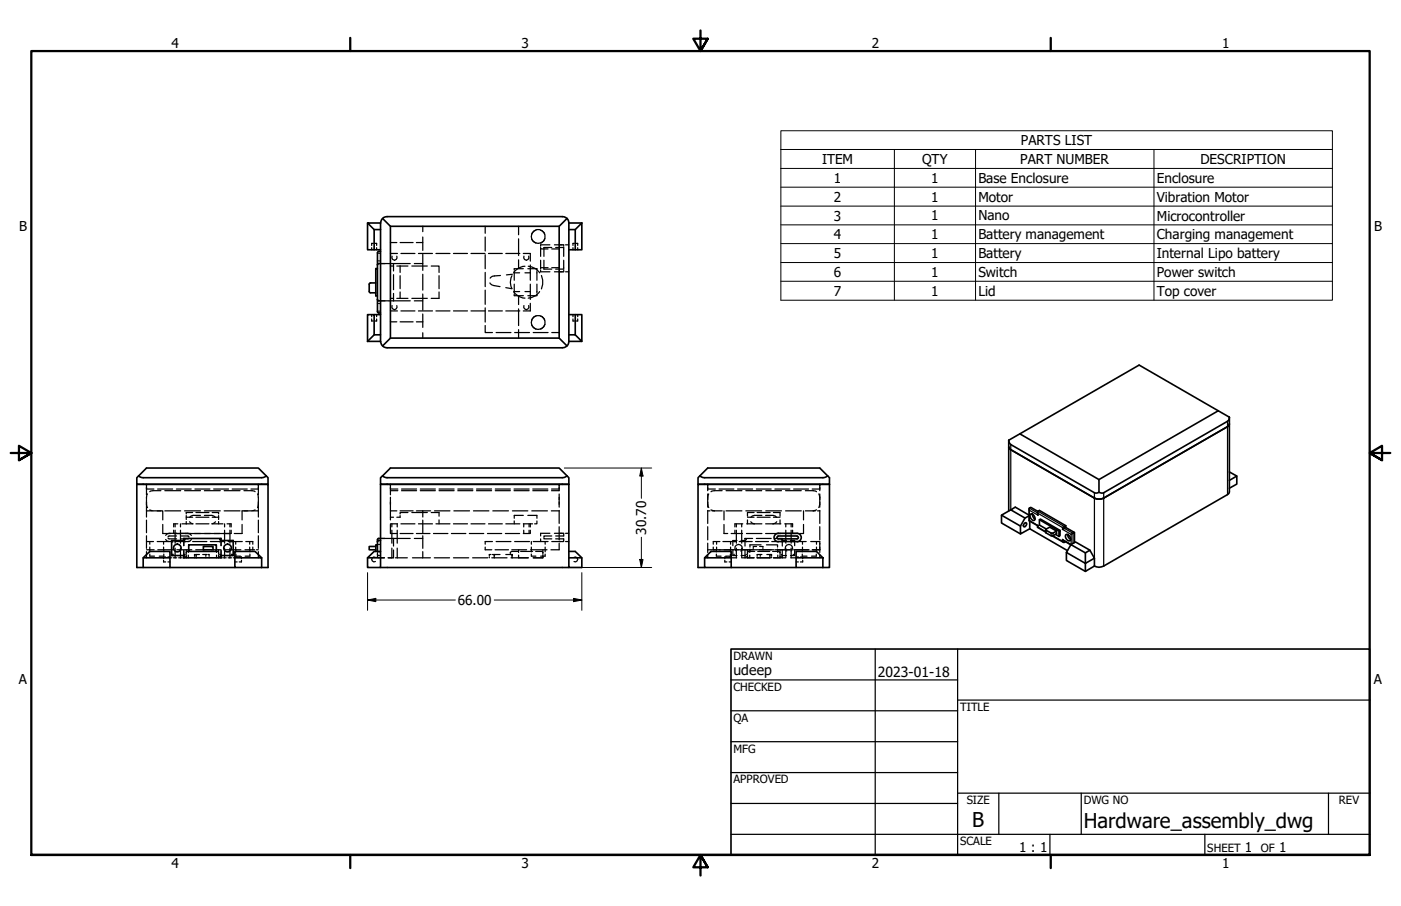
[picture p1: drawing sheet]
<svg xmlns="http://www.w3.org/2000/svg" width="432mm" height="279mm" viewBox="0 0 432 279" stroke-linecap="round" stroke-linejoin="round" font-family="sans-serif">
<!-- layer: Hidden (ANSI) -->
<g fill="none" stroke="#000" stroke-width=".38">
<path d="M114.6 76.4v.6M115.1 75.1h-.5v.6M115.6 75.1h.5v.6M116.1 76.4v.6M116.3 78.1h.3M117 78.1h.3M120.3 74.8h2M120.3 78.2h2.2M120.8 79v.6l.2 .4 .6 .3 .5-.3 .3-.4-.1-.6M123.3 74.8h4M123.6 78.2h4.3M129 78.2h4.3"/>
<path d="M130.3 73.1v1.7h-2M130.3 69.8v1.6M130.3 74.8v2.4M130.3 78.4v5M134.4 78.2h4.3M139.8 78.2h4.3M145.2 78.2h4.3M149.5 69.8v2.1M149.5 73.1v4.3M149.5 78.5v4.4M150.6 78.2h4.2M155.9 78.2h4.3"/>
<path d="M159.8 69.8v2.6M159.8 73.7v5.1M161.3 78.2h2.1v2.3M161.5 79l-.1 .6 .3 .4 .5 .3 .6-.3 .2-.4-.1-.6M163.8 73.6a2.19 2.19 0 0 0 2.1 1.5 2.19 2.19 0 0 0 2.1-1.5M163.9 72.3a2.08 2.08 0 0 1 2-1.6 2.08 2.08 0 0 1 2 1.6M165.2 70.9a2.14 2.14 0 0 0-1.4 2.1 2.14 2.14 0 0 0 1.4 2M166.6 71a2.1 2.1 0 0 1 1.4 2 2.1 2.1 0 0 1-1.4 2M166.6 76.3v.5h2.3M166.6 76.8v2.3M167.6 76.6v2.5M169.5 75.5h-2.9v.4"/>
<path d="M170.1 76.3l-2.5 .2M170.1 76.8h2.2M170.9 75.5h2.8v.4M171.3 76.3h2.4v2.8M174.3 75.5h1M176.6 76.4v.6M177 75.1h-.4v.6M177.5 75.1h.6v.6M178.1 76.4v.6M114.6 98.4v.6h.5M114.6 97v.7M116.1 98.4v.6h-.5"/>
<path d="M116.1 97v.7M116.3 93.6h.3M116.3 95.9h.3M116.3 80.5h.3M117 93.6h.3M117 95.9h.3M117 80.5h.3M117.3 92.8h9.1M117.3 81.3h9.1M120.3 99.3h2M120.3 82h1M120.3 92h1"/>
<path d="M120.3 95.9h2.2M120.8 94.2v.6l.2 .4 .6 .3 .5-.3 .3-.4-.1-.6M121.3 81.3v2.3M121.3 84.7v4.6M121.3 90.5v2.3M122.3 82h3.4M122.3 92h3.4M123.3 82v2M123.3 85v4M123.3 90v2M123.3 99.3h4M123.6 95.9h4.3"/>
<path d="M126.9 82h4.8M126.9 92h4.8M127.7 92.8h2.6M127.7 81.3h2.6M128.3 99.3h2M129 95.9h4.3M130.3 84.6v4.9M130.3 90.7v4.9M130.3 96.8v4.2M132.9 82h2.4v2M134.4 95.9h4.3M135.3 85v4"/>
<path d="M135.3 90v2h-2.4M139.8 95.9h4.3M145.2 95.9h4.3M149.5 84v4.4M149.5 89.5v4.4M149.5 94.9v4.4M150.6 95.9h4.2M151 87.2l.6 .7 2.5 .5M154.2 85l-2.5 .2-.6 .6M155.9 88.7l1.8 .3M155.9 95.9h4.3M157.8 85a4.2 4.2 0 0 0 0 4"/>
<path d="M157.9 84.6l-1.8 .2M158.3 89.9l1.5 1.5M158.5 87.6v2.8M158.5 83.7v2.7M158.5 90.7v.5h2.8M158.5 84.1h1.6M158.5 89.9h1.6M159.8 91.4l2 .5M159.8 82.7l-1.5 1.4M159.8 80.1v2.6M159.8 91.4v2.5M159.8 95.2v5.2"/>
<path d="M161.3 82.9h-2.8v.4M161.5 94.2l-.1 .6 .3 .4 .5 .3 .6-.3 .2-.4-.1-.6M161.8 82.1l-2 .6M161.8 84.1h1.6M161.8 89.9h1.6M162.7 82.9h2.8v.4M162.8 82.1a4.3 4.3 0 0 1 3.5 2M163.4 81.7v4.7M163.4 87.6v4.7M163.4 93.5v2.4h-2.1M163.9 98.8a2.08 2.08 0 0 1 2-1.5 2.08 2.08 0 0 1 2 1.5M165.2 97.4a2.19 2.19 0 0 0-1.4 2.1 2.19 2.19 0 0 0 1.4 2"/>
<path d="M165.5 83.7v2.7M165.5 87.6v2.8M165.5 90.7v.5h-2.8M166.3 89.9a4.3 4.3 0 0 1-3.5 2M166.6 97.5a2.11 2.11 0 0 1 1.4 2 2.11 2.11 0 0 1-1.4 2M166.6 80.3v2.7M166.6 83.4v.4h2.9M166.6 82.5h2.3M166.9 85l.4 1.4v1.3l-.4 1.4M167.6 80.3v2.4M167.6 82.8v.2h2.5M170.1 82.5h2.2"/>
<path d="M173.7 80.3v2.7h-2.4M173.7 83.4v.4h-2.8M174.3 83.8h1M176.6 98.4v.6h.4M176.6 97v.7M178.1 98.4v.6h-.6M178.1 97v.7M130.3 102.6v1.7M149.5 100.4v2.2h2.3M152.9 102.6h4.6M158.6 102.6h4.6M159.8 101.7v2.6"/>
<path d="M163.8 100.1a2.16 2.16 0 0 0 2.1 1.5 2.16 2.16 0 0 0 2.1-1.5M164.3 102.6h4.6M170.1 102.6h2.2M45.1 155.5l.4 1M45.1 150.8h2.3M45.1 149.4v3.2M45.1 154.2v3.3M45.5 152.3l-.4 1.8M46.2 157.2l.9 .3h2.5M46.8 157.5h-1.7v1.9M48.5 157.5h1.7v2.8M48.6 150.8h4.6"/>
<path d="M49.6 151.3h-2.5l-.9 .3M50.8 157.5h4.9M50.8 151.3h4.9M54.4 150.8h4.5M56.9 157.5h4.9M56.9 151.3h4.9M57.4 159v.5M59.4 159.5h-2v.7M59.4 158.1h-2v.4M60.1 150.8h4.6M60.4 158.1h4M60.4 159.5h4"/>
<path d="M61.8 158.9h-2.3l-.6 .2-.5 .5M63 158.9h2.3l1.1 .7M63 157.5h4.9M63 151.3h4.9M65.4 158.1h2v.4M65.4 159.5h2M65.8 150.8h4.6M67.4 159v1.2M69.1 157.5h4.9M69.1 151.3h4.9M71.6 150.8h4.6M75.2 151.3h2.5l.9 .3"/>
<path d="M77.3 150.8h2.3M78 157.5h1.6M78.6 157.2l-.9 .3h-3.1v2.8M79.4 152.3l.2 1.8M79.6 155.5l-.2 1M79.6 149.4v3.2M79.6 154.2v5.2M120.3 154.2v3.3h2M120.3 149.4v3.2M120.3 153.4v.7M120.3 154.8v.7M120.3 157.5v2.8"/>
<path d="M120.3 159.5h1M120.3 151.3h2.3M120.3 150.8h2.3M123.3 157.5h4M123.3 159v.5h-1M123.8 151.3h4.6M123.8 150.8h4.6M125.7 158.1h-2.4v.4M126.9 158.1h4.8M128.3 157.5h4.4M129.5 151.3h4.7M129.5 150.8h4.7"/>
<path d="M130.3 157.5v1.9M132.9 158.1h2.4v1.1M133.9 157.5h4.8M135.3 151.3h4.7M135.3 150.8h4.7M139.9 157.5h4.8M141.1 151.3h4.6M141.1 150.8h4.6M145.9 157.5h4.8M146.9 151.3h4.6M146.9 150.8h4.6M151.9 157.5h4.8"/>
<path d="M152.7 151.3h4.6M152.7 150.8h4.6M157.9 157.5h4.8M158.4 151.3h4.7M158.4 150.8h4.7M161.3 158.9h-2.8v.9M162.7 158.9h2.8v.9M163.9 157.5h4.8M164.2 151.3h4.6M164.2 150.8h4.6M169.9 157.5h2.4M170 150.8h2.3"/>
<path d="M172.3 149.4v1.9h-2.3M172.3 152.3v4.1M172.3 157.4v4M218.1 155.5l.3 1M218.1 157.5h.7M218.1 150.8h2.4M218.1 149.4v1.9M218.1 152.3v4.1M218.1 157.4v4M218.4 152.3l-.3 1.1M219.1 157.2l1.1 .3M219.5 157.5h3.1"/>
<path d="M221.6 150.8h4.6M222.6 151.3h-2.4l-1.1 .3M223.1 157.5v2.8M223.8 157.5h4.9M223.8 151.3h4.9M227.3 150.8h4.7M229.9 157.5h4.9M229.9 151.3h4.9M230.4 159.5h2M232.4 158.1h-2v1.1M233.1 150.8h4.6M233.4 158.1h4"/>
<path d="M233.4 159.5h4M234.8 158.9h-2.3l-.7 .2-.4 .5M236 158.9h2.3l.7 .2 .4 .5M236 157.5h4.9M236 151.3h4.9M238.4 158.1h2v1.1M238.4 159.5h2M238.8 150.8h4.7M242.1 157.5h4.9M242.1 151.3h4.9M244.6 150.8h4.6M247.6 157.5v2.8"/>
<path d="M248.2 151.3h2.4l1.1 .3M248.2 157.5h3.1M250.3 150.8h2.4M251.7 157.2l-1.1 .3M252 157.5h.7M252.3 152.3l.4 1.1M252.7 155.5l-.4 1M252.7 149.4v1.9M252.7 152.3v4.1M252.7 157.4v4M45.1 169.5h2.4M45.1 167h2.2"/>
<path d="M45.1 160.4v3.9M45.1 165.2v3.9M45.1 170.1v1.9M46.2 170.9v.6h1.4M46.2 167v.8M46.2 168.7v1.5M48.5 167h4.3M48.6 169.5h4.7M50.2 161.7v2.8h2.4M50.4 172.8v.5h.7M50.4 167v.8M50.4 168.7v.8"/>
<path d="M50.5 170.9v.6h-1.4M50.5 169.5v.7M51.1 166.4l.4 .5 .6 .1M51.1 171.8h-.7v.5M51.8 173.3h.6M51.8 171.8h.6M51.8 165.9l.3 .3h2.3M52.4 172h.5M53.4 172h1.1M53.5 163.5v1h17.7v-1M53.9 167h4.4M54 161.5v1"/>
<path d="M54 163.5v4M54 169v3M54.4 165.3h-2.3l-.3 .2M54.4 164.5h-2.3l-.6 .2-.4 .4M54.5 169.5h4.6M54.8 161.5h-1.3v1M55.1 172h.8M55.6 165.3h2.3l.3 .2M55.6 164.5h2.3l.6 .2 .5 .4M55.6 161.5v1M55.6 163.5v4M55.6 169v3"/>
<path d="M56.1 161.5h3.3M56.3 172h.3M56.6 166.7v1.6M56.6 169.8v1.5M57.4 160.8v.7M57.4 169.5v1.4M57.4 171.2v.8M57.5 170.2l-.1 .2M57.9 170.1h-.3M58 170.1h.2M58 169.5v.9M58 171.2v.8"/>
<path d="M58.2 165.9l-.3 .3h-2.3M58.4 160.9l.5 .5 .6 .1M59 166.4l-.5 .5-.6 .1M59.4 167h4.4M59.9 171.7v.3M60.1 171h-.2v.4M60.3 169.5h2.4M60.3 171h1.2M60.4 161.5h4M60.5 171v.4M60.5 171.7v.3M62.5 171h1.3"/>
<path d="M63.4 171v.4M63.4 171.7v.3M64.1 171h.4v.4M64.5 171.7v.3M64.8 167h4.4M65.7 169.5h2.4M66.4 160.9l-1.1 .6M66.7 170.1h.1M66.7 169.5v.9M66.7 171.2v.8M66.9 170.1h.3M67.3 170.2l.1 .2"/>
<path d="M67.4 160.8v.7h-2M67.4 161.5h1.3M67.4 169.5v1.4M67.4 171.2v.8M68.1 172h.4M68.1 166.7v1.6M68.1 169.8v1.5M68.8 172h.9M69.2 161.5v1M69.2 163.5v4M69.2 169v3M69.3 169.5h4.9"/>
<path d="M70 161.5h1.2v1M70.3 172h1.1M70.3 167h4.4M70.9 161.5v1M70.9 163.5v4M70.9 169v3M71.9 172h.5M72.4 173.3h.7M72.4 171.8h.7M72.6 167v.8M72.6 168.7v.8M72.7 170.9v.6h1.4"/>
<path d="M72.7 169.5v.7M73.7 171.8h.7v.5M74.4 172.8v.5h-.7M74.6 161.7v2.8h-2.4M75.5 169.5h3M75.8 167h2.1v.8M77 167v.8M77 168.7v.8M77 170.9v.6h-1.4M77 169.5v.7M77.9 168.7v.8M79.1 169.5h.5"/>
<path d="M79.6 160.4v3.9M79.6 165.2v3.9M79.6 170.1v1.9M115.7 171.9l-.5-.1-.5 .2-.1 .5 .6 .8 .5-.1M116.3 170.6v.6M116.3 170.9l.1 .2M116.3 170.1v.2M116.3 171.4l.1 .4M116.3 167.9h.3M116.3 170.2h.3M116.5 171.3h.4M116.5 172h.2"/>
<path d="M117 167.9h.3M117 170.2h.3M117.1 171.3h.2M117.3 166.1h9.1M117.3 172h1.2M120.3 161.7v2.8h2M120.3 161.5h2.2M120.8 161.5v1M120.8 163.5v4M120.8 169v3M121.3 169.6v2.4h-1.7M121.3 166.1v2.3"/>
<path d="M121.9 172h3.6M122.4 161.5v1M122.4 163.5v4M122.4 169v3M123.3 164.5h4M123.6 161.5h4.3M127.1 172h5.6M127.7 166.1h2.6M128.3 164.5h4.2M129 161.5h4.3M130.3 160.4v3.9M130.3 165.2v3.9"/>
<path d="M130.3 170.1v1.9M133.6 164.5h4.4M133.9 172h4.7M134.4 161.5h4.3M135.3 160.3v1.2M139.1 164.5h4.5M139.8 172h4.7M139.8 161.5h4.3M144.7 164.5h4.4M145.2 161.5h4.3M145.7 172h4.7M149.5 168.7v.8h2.1"/>
<path d="M150.2 164.5h4.4M150.6 161.5h4.2M150.8 171.7v.3M151.3 171h-.5v.4M151.6 172h4.7M151.8 167h-2.3v.8M151.8 171h2.3M152.3 171v.4M152.3 171.7v.3M152.4 171v.4M152.4 171.7v.3M152.6 169.5h4.1"/>
<path d="M152.9 167h4.6M155.8 164.5h4.3M155.9 171h2v.4M155.9 161.5h4.3M157.3 170.8v.2M157.4 170.2l-.1 .4M157.7 169.5h2.1M157.7 171v.4M157.7 171.7v.3M157.9 171.7v.3M158.5 160.7v.8M158.6 167h4.6"/>
<path d="M159.6 170.1h-2.1M159.8 171.2v.8h3h-5.3M160.5 170.1h3.6M161.3 161.5h2.8M161.4 161.5v1M161.4 163.5v1M162.3 169.5h-2.5v.9M163.1 161.5v1M163.1 163.5v1M163.4 163.5v1h-2.1M163.4 161.5v1M163.6 169.5h5"/>
<path d="M163.8 170.9v.6h1.4M163.8 167v.8M163.8 168.7v1.5M164.3 167h4.6M165.1 170.1h2M165.5 160.7v.8h-.7M166.6 166.2v.8M167.3 170.2v.2M167.3 171.2v.8h-3h3v-.5M167.3 169.5v1.4M167.6 165.9v.3h2.5M168 170.9v.6h-1.4"/>
<path d="M168 167v.8M168 168.7v1.5M169.5 164.5h-2.9v.8M170.1 165.3h-2.5v.3M170.1 167h3.2M170.9 164.5h2.8v.8h-2.4M171.3 166.2h2.4v.8h-.5M172.3 162.4v4.1M172.3 167.5v2h-2.5M174.3 164.5h1M174.3 167h1M176.9 171.9l.5-.1 .5 .2 .2 .5-.7 .8-.5-.1"/>
<path d="M218.1 169.5h14.9M218.1 162.4v4.1M218.1 167.5v2.9M218.1 171.2v.8M219.8 168.7v.8M220.8 170.9v.6h1.4M220.8 169.5v.7M220.9 167v.8M220.9 168.7v.8M221.9 167h-2.1v.8M222.8 167h4M223.1 161.7v2.8h1.2"/>
<path d="M223.4 172.8v.5h.6M224 171.8h-.6v.5M224.7 173.3h.7M224.7 171.8h.7M225.1 170.9v.6h-1.5M225.1 169.5v.7M225.2 167v.8M225.2 168.7v.8M225.4 172h1.7M225.4 164.5h3.5M225.9 169.8v1.5h1.2M225.9 166.7l.1 .1"/>
<path d="M226 171.2l-.1 .1M226.2 166.9l.1 .2M226.3 170.9l-.1 .2M226.5 163.5v1M226.9 161.5v1M226.9 163.5v4M226.9 169v3M227 169.9l-.5-.7a1.15 1.15 0 0 1 1.1-1.3 1.15 1.15 0 0 1 1.2 1.3l-.5 .7M227.1 166.7h-1.2v1.6M227.8 167h4M228.4 166.7l1.3 .1M228.6 161.5v1"/>
<path d="M228.6 163.5v4M228.6 169v3M228.9 161.5h-2.4v1M229.6 166.1h2.4M229.6 166.1v2.3M229.6 169.6v2.4l.1-.1M229.6 166.1l.1 .1M229.7 171.2l-1.3 .1M229.9 166.3l.2 .1M229.9 166.9l.2 .2M230.1 164.5h4.7M230.1 170.9l-.2 .2"/>
<path d="M230.1 171.6l-.2 .2M230.1 161.5h4.7M230.4 171.2v.8h2h-3.7M230.4 160.3v1.2M230.4 169.5v1.4M230.4 170.2v.2M231.1 169.5v.9M231.1 171.2v.8M231.1 169.4v.7M231.4 160.9l.4 .5 .7 .1M232.2 169.2v.3M232.6 170.1h-2"/>
<path d="M232.9 167h4M233.1 166.1h4.6M233.1 169.5h5.3M233.2 168.5h-1v.3M233.4 171.7v.3h4M233.6 170.1h3.6M234.1 168.5h1v.3M234.3 171v.4M234.3 171.7v.3M234.6 168h-3.5v.7M234.8 171h-1.4v.4M235.1 169.2v.3"/>
<path d="M236 164.5h4.7M236 161.5h4.7M236.2 168h3.4v.7M236.3 171h1.5v.4M237.3 171v.4M237.3 171.7v.3M237.8 171.7v.3M237.9 167h1.9M238.1 170.1h2.1M238.8 166.1h2.3v2.3M238.8 169.5h5.1M239.4 160.9l-.4 .5-.7 .1"/>
<path d="M239.6 169.4v.7M239.7 169.5v.9M239.7 171.2v.8M240.3 170.2l.1 .2M240.4 171.2v.8h-2h3.7M240.4 160.3v1.2M240.4 169.5v1.4M240.7 171.6l.2 .2M240.7 170.9l.2 .2M240.9 166.3l-.2 .1M240.9 166.9l-.2 .2M241 171.2l1.4 .1"/>
<path d="M241.1 169.6v2.4l-.1-.1M241.1 166.1l-.1 .1M241.9 164.5h3.5M241.9 161.5h2.4v1M242.2 161.5v1M242.2 163.5v4M242.2 169v3M242.4 166.7l-1.4 .1M242.5 169.9l-.2-.1a1.16 1.16 0 0 1 0-1.5 1.16 1.16 0 0 1 1.5-.2l.4 .4 .1 .7-.5 .7M243.6 166.7h1.3v1.6M243.7 172h1.7M243.8 161.5v1"/>
<path d="M243.8 163.5v4M243.8 169v3M244.3 163.5v1M244.5 170.9l.1 .2M244.6 169.5h4.8M244.6 166.9l-.1 .2M244.7 171.2l.2 .1M244.9 169.8v1.5h-1.3M244.9 166.7l-.2 .1M245.4 173.3h.7M245.4 171.8h.7M245.7 167h2.8"/>
<path d="M246.7 171.8h.7v.5M247.3 170.9v.6h1.4M247.3 169.5v.7M247.3 167v.8M247.3 168.7v.8M247.4 172.8v.5h-.7M247.6 161.7v2.8h-1.1M249.9 167h2.8v3.4M250.3 169.5h2.4M251.6 170.9v.6h-1.5M251.6 169.5v.7M251.7 167v.8"/>
<path d="M251.7 168.7v.8M252.7 162.4v4.1M252.7 171.2v.8"/>
</g>
<!-- layer: Visible (ANSI) -->
<g fill="none" stroke="#000" stroke-width=".51">
<path d="M113.3 68.8v8.2h2v-6.2M115.3 77h2M115.3 70.8h2M117.3 68.8h-4l2 2M117.3 77.5h-.6l-.4 .4v18.2l.4 .4h.6M117.3 68.8v36.5M117.9 67.4l2.4 2.4h52l2.5-2.4M120.3 69.8v34.5l-2.4 2.4M172.3 69.8v34.5M174.8 67.4l-1.5-.6h-54a2.06 2.06 0 0 0-2 2M174.8 67.4l.5 1.4M175.3 68.8h4"/>
<path d="M175.3 77h2M175.3 68.8v36.5M179.3 68.8l-2 2h-2M179.3 68.8v8.2h-2v-6.2M113.8 89.9l.4 .4M114.2 87.2l-.4 .5v2.2M114.2 90.3h1.6M114.2 87.2h1.6M115.3 97h2M116.3 82.8h-.5v8.4h.5M116.3 92.4l.4 .4h.6M117.3 81.3h-.6l-.4 .4"/>
<path d="M175.3 97h2M113.3 105.3h4M115.3 103.3v-6.3h-2v8.3M117.3 103.3h-2l-2 2M117.3 105.3a2.06 2.06 0 0 0 2 2h54a1.95 1.95 0 0 0 2-2M120.3 104.3h52l2.5 2.4M175.3 103.3h2M177.3 103.3l2 2h-4M177.3 103.3v-6.3h2v8.3M310.9 135.8l.6 1.3 25.8 14.9 .5 .1 .9-.3M310.9 135.8v21.7M314.3 133.8l24.4 14.1v3.9"/>
<path d="M375.5 126.7l-24.4-14.1-40.2 23.2M378.9 128.7l-.1 23.4-38.6 22.5a2.87 2.87 0 0 1-2.9 0M378.9 130.7l-.6 .9-38.1 22a3.4 3.4 0 0 1-2.9 0l-25.8-14.9-.6-.8M378.9 128.7l-.2 .9-.4 .3-38.1 22.1-.5 .1-1-.3M378.9 128.7l-3.4-2-36.8 21.2M42.7 146.7l-.5 .6v2.1h1.9M42.7 146.7l1.4 .6h36.5l1.4-.6M42.7 146.7l2.4-2.4h34.5l2.4 2.4M80.6 149.4h2v25.6h-2M80.6 149.4h-38.4v25.6h1.9M82 146.7l.6 .6v2.1h-2M117.9 146.7l-.6 .6v2.1h2"/>
<path d="M117.9 146.7l1.4 .6h54l1.5-.6M117.9 146.7l2.4-2.4h52l2.5 2.4M174.8 146.7l.5 .6v2.1h-2M215.7 146.7l-.6 .6v2.1h2.1M215.7 146.7l1.5 .6h36.4l1.5-.6M215.7 146.7l2.4-2.4h34.6l3 3v2.1h-38.5M217.2 149.4h38.5v25.6h-2.1M217.2 149.4h-2.1v25.6h2.1M308.7 158.9v2.4l5.8 3.4M311.5 157.2l4.4 2.6-1.4 2.4-5.8-3.3 4.2-2.5 4.3 2.5M317.2 157v3.6l2.6 1.5v.5l2.5 1.5M317.2 159.1l-1.3 .7"/>
<path d="M317.2 157.4v-.7l.5-.2 2.2 1.2M317.5 158.7l.3-.3a1.46 1.46 0 0 1 1 2.1 1.29 1.29 0 0 1-1.3-1.8zM318.1 158.5l.3 .9 .6 .7M319.8 157.9l.1 1M319.9 158.3l-.1-.4 .6-.5 8.1 4.7v.6M378.9 145.5l2.3 1.3-2.3 1.3M381.2 146.8v2.5l-2.3 1.3M44.1 172l2.1-1.9h6.2v1.9zM44.1 172v3h8.3M52.4 175h20M52.4 172v3M52.9 166.7h3.7"/>
<path d="M53.3 170.9l-.4 .4h3.7M53.3 167.1l-.4-.4v4.6M56.6 166.1h11.5l-.3 .3M57 166.4l-.4-.3v.6l.4 .4M57 171.6l-.4 .4h11.5M57 170.9l-.4 .4v.7M58.2 168h8.5v2.1h-8.5zM62.7 168.5h3v1h-3zM67.8 170.9l.3 .4h3.8l-.4-.4M68.1 166.1v.6l-.3 .4M68.1 166.7h3.8l-.4 .4M68.1 171.3v.7l-.3-.4"/>
<path d="M71.9 166.7v4.6M72.4 172v3h8.2M80.6 172l-2-1.9h-6.2v1.9h8.2v3M113.3 172h4M115.8 168.5h-2v1h2M116.3 168h-.5v2.1M117.3 172v-22.6h58v25.6h4v-3M117.3 170.1h-2l-2 1.9v3h4v-3M117.3 166.1h-.8l-.2 .3v3.7M117.3 166.7h-.6l-.4 .4M117.3 175h58M175.3 170.1h2l2 1.9h-4"/>
<path d="M217.2 172l1.9-1.9h6.3v1.9zM217.2 172v3h8.2M225.4 175h20M225.4 172v3M239.8 167h5.9M239.8 165.3h5.9M239.9 165.4l-.4 .4 .4 .4h5.8M245.4 172v3h8.2M245.6 165.4l.5 .4-.5 .4M245.6 164.5a1.3 1.3 0 0 1 1.4 1.3 1.3 1.3 0 0 1-1.4 1.3M245.7 164.5h-5.8a1.3 1.3 0 0 0-1.3 1.3 1.3 1.3 0 0 0 1.3 1.3M253.6 172l-1.9-1.9h-6.3v1.9h8.2v3"/>
<path d="M314.5 162.2v2.5l2.9-1.6M315.8 161.3l.4-.1 .2 .2a.9 .9 0 0 1-.9 1l-.1-.3zM317.2 160.5v.1M317.4 163.1l11.6 6.7M317.4 160.7v2.4M319.9 162.6h-.1M319.9 162.1h-.1M320.4 160.3l6 3.5M322.3 163.4v.7M322.4 163.2l1.1-.6 2.1 1.2-1.4 .7-1.8-1zM322.5 163.1l-2.1-1.2v-1.6l.3-.2 6 3.5M324.4 165.3l3.4 2"/>
<path d="M325.3 164.8l1.1 .6M325.6 163.8v.8l-1.4 .7-1.9-1.2M326.4 163.8l.3-.2v1.6l-.3 .2zM327.5 166.9l.3 .4 .6-.2M327.5 163.3l1-.6 2.7 1.5-1.1 .6M327.5 166.4l2.5 1.6M328.4 165l.3-.2a1.41 1.41 0 0 1 1.1 2 1.3 1.3 0 0 1-1.4-1.8zM328.5 162.1l-1 .6M328.7 170.4v2.4l5.8 3.4M329.1 164.8a1.51 1.51 0 0 0 .9 1.6M330.1 168l1.4-.9 4.4 2.6M331.2 164.2v3.1"/>
<path d="M334.5 170.5l1.4-.8 1.4 2.4-2.8 1.6zM334.5 170.5l-4.4-2.5-1.4 2.4 5.8 3.3M337.3 172.1v2.5l-2.8 1.6v-2.5"/>
<circle cx="54.6" cy="169" r="1.17"/>
<circle cx="70.1" cy="169" r="1.17"/>
</g>
<!-- layer: Visible Narrow (ANSI) -->
<path d="M311.5 137.1v20.1M378.3 129.9v22.6M317.2 156.7l2.6 1.5M319.9 157.7l8.1 4.7v.5l2.7 1.6v3.1M337.3 152v20.1M340.2 152v22.6M322.3 164l-2.4-1.4v-.5l-2.7-1.6v-3.1l2.7 1.5v-.6l7.6 4.4v.6l2.6 1.5v3.1l-2.6-1.5v.5l-3-1.7v-.8M322.4 163.5v.8M324 164.4v.8M328 166.9v.4" fill="none" stroke="#000" stroke-width=".38"/>
<!-- layer: Symbol (ANSI) -->
<g fill="none" stroke="#000" stroke-width=".31">
<path d="M240.7 46.1v-5.8h170v5.8M240.7 46.1h170v5.8M240.7 46.1v46.5h170v-40.7M240.7 51.9h170M240.7 57.7h170M275.7 46.1v46.5M300.7 46.1v46.5M355.7 46.1v46.5M240.7 63.6h170M240.7 69.3h170M240.7 75.1h170M240.7 81h170"/>
<path d="M240.7 86.7h170"/>
</g>
<!-- layer: Border (ANSI) -->
<path d="M107.9 11.7v4M215.9 9.4v6.3l-2.2-3.8h4.4l-2.2 3.8 2.2-3.8M323.8 11.7v4M3.3 139.7h6.4l-3.9-2.2v4.4l3.9-2.2-3.9 2.2M428.5 139.7h-6.4l3.9-2.2v4.4l-3.9-2.2 3.9 2.2M9.7 263.7v-248h412.4v248h-412.4h412.4M107.9 263.7v4M218.1 267.5l-2.2-3.8 2.2 3.8h-4.4l2.2-3.8v6.3M323.8 263.7v4" fill="none" stroke="#000" stroke-width=".7"/>
<!-- layer: Title (ANSI) -->
<g fill="none" stroke="#000" stroke-width=".38">
<path d="M225.3 209.7h69.8M225.3 219.2h69.8M269.7 200.2v63.5M295.1 215.9h127M295.1 200.2v63.5M225.3 228.7h69.8M225.3 238.3h69.8M225.3 257.3h196.8M225.3 247.8h69.8M295.1 244.6h127M307.8 244.6v12.7M323.6 257.3v6.4"/>
<path d="M333.2 244.6v12.7M371.3 257.3v6.4M409.4 244.6v12.7"/>
</g>
<path d="M225.3 200.2h196.8v63.5h-196.8z" fill="none" stroke="#000" stroke-width=".51"/>
<!-- layer: Dimension (ANSI) -->
<path d="M173.9 144.3h27M197.7 144.3l.5 2.5h-1zM197.7 144.3v9.4M113.3 176.6v11.6M174.9 175h26M179.3 176.6v11.6M197.2 172.5h1l-.5 2.5zM197.7 165.7v9.3M113.3 185l2.5-.5v1zM113.3 185h27M152.3 185h27M176.8 184.5l2.5 .5-2.5 .5z" fill="none" stroke="#000" stroke-width=".31"/>
<g fill="#000">
<path d="M197.7 144.3l.5 2.5h-1z" fill-rule="evenodd"/>
<path d="M197.2 172.5h1l-.5 2.5z" fill-rule="evenodd"/>
<path d="M113.3 185l2.5-.5v1z" fill-rule="evenodd"/>
<path d="M176.8 184.5l2.5 .5-2.5 .5z" fill-rule="evenodd"/>
</g>
<g font-size="6.3">
<text x="299.7" y="255.1">B</text>
<text x="334" y="255.3">Hardware_assembly_dwg</text>
</g>
<g font-size="4.3">
<text x="226.1" y="208">udeep</text>
<text x="270.5" y="208.9">2023-01-18</text>
</g>
<g font-size="4.2">
<text x="52.8" y="14.7">4</text>
<text x="160.8" y="14.7">3</text>
<text x="268.7" y="14.7">2</text>
<text x="376.7" y="14.7">1</text>
<text x="314.6" y="44.8">PARTS LIST</text>
<text x="253.4" y="50.5">ITEM</text>
<text x="284.2" y="50.6">QTY</text>
<text x="314.5" y="50.5">PART NUMBER</text>
<text x="370" y="50.6">DESCRIPTION</text>
<text x="257" y="56.3">1</text>
<text x="287" y="56.3">1</text>
<text x="301.6" y="56.4">Base Enclosure</text>
<text x="356.6" y="56.4">Enclosure</text>
<text x="257" y="62.2">2</text>
<text x="287" y="62.2">1</text>
<text x="301.6" y="62.2">Motor</text>
<text x="356.6" y="62.2">Vibration Motor</text>
<text x="5.9" y="71.4">B</text>
<text x="257" y="68">3</text>
<text x="287" y="67.9">1</text>
<text x="301.6" y="67.9">Nano</text>
<text x="356.6" y="68">Microcontroller</text>
<text x="423.5" y="71.4">B</text>
<text x="257" y="73.8">4</text>
<text x="287" y="73.8">1</text>
<text x="301.6" y="73.8">Battery management</text>
<text x="356.6" y="73.9">Charging management</text>
<text x="257" y="79.6">5</text>
<text x="287" y="79.6">1</text>
<text x="301.6" y="79.6">Battery</text>
<text x="356.6" y="79.6">Internal Lipo battery</text>
<text x="257" y="85.4">6</text>
<text x="287" y="85.3">1</text>
<text x="301.6" y="85.4">Switch</text>
<text x="356.6" y="85.4">Power switch</text>
<text x="257" y="91.2">7</text>
<text x="287" y="91.2">1</text>
<text x="301.6" y="91.2">Lid</text>
<text x="356.6" y="91.2">Top cover</text>
<text x="199.2" y="164.9" transform="rotate(-90 199.2 164.9)">30.70</text>
<text x="141.1" y="186.6">66.00</text>
<text x="5.8" y="211.1">A</text>
<text x="423.4" y="211.1">A</text>
<text x="314.1" y="262.9">1 : 1</text>
<text x="383.7" y="262.8">1</text>
<text x="394.2" y="262.8">1</text>
<text x="52.8" y="267.7">4</text>
<text x="160.8" y="267.7">3</text>
<text x="268.7" y="267.7">2</text>
<text x="376.7" y="267.7">1</text>
</g>
<g font-size="3.5">
<text x="226.1" y="203.5">DRAWN</text>
<text x="226.1" y="213">CHECKED</text>
<text x="295.9" y="219.2">TITLE</text>
<text x="226.1" y="222.6">QA</text>
<text x="226.1" y="232.1">MFG</text>
<text x="226.1" y="241.6">APPROVED</text>
<text x="297.9" y="248">SIZE</text>
<text x="334" y="248">DWG NO</text>
<text x="412.7" y="247.9">REV</text>
<text x="295.9" y="260.7">SCALE</text>
<text x="372.1" y="262.8">SHEET</text>
<text x="388.6" y="262.8">OF</text>
</g>
</svg>
